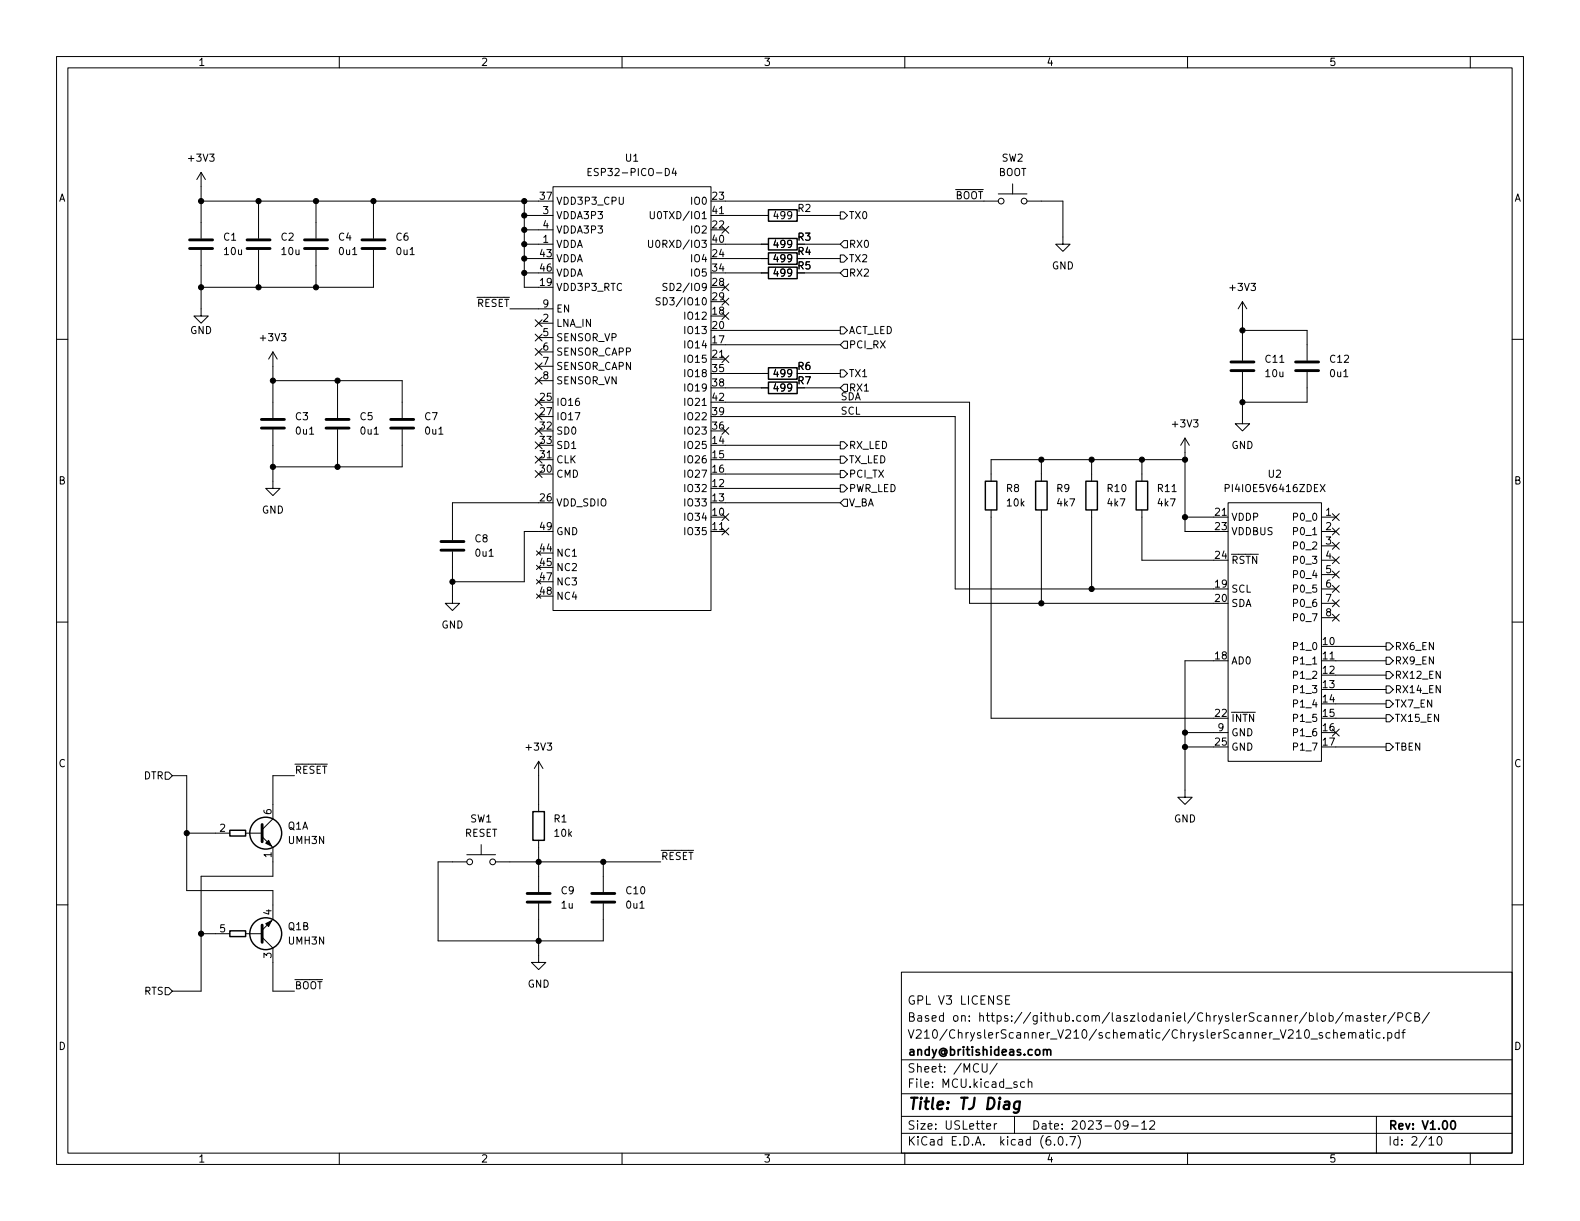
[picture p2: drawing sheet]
<svg xmlns="http://www.w3.org/2000/svg" width="279mm" height="216mm" viewBox="0 0 279 216" stroke-linecap="round" stroke-linejoin="round" font-family="sans-serif">
<g fill="none" stroke="#000" stroke-width=".18">
<path d="M10 10h259.4v195.9h-259.4zM12 12h255.4v191.9h-255.4zM60 10v2M110 10v2M160 10v2M210 10v2M260 10v2M35.6 30.5l-.8 1.3M35.6 30.5v11.7M35.6 30.5l.7 1.3M35.6 35.6h59.6M45.7 35.6v6.6"/>
<path d="M55.9 35.6v6.6M66 35.6v6.6M92.7 38.1h5.1M92.7 35.6v15.2h2.5M97.8 33h27.9v75h-27.9zM104 30.4h.4M104.6 29.8h-.6v1.3h.6M115 37.4v1l.2 .3 .4-.1 .1-.2v-1M119.2 29.7l-.3 .9h.8M119.5 30.2v.9M125.7 38.1h10.2M128.3 35.6h45.7"/>
<path d="M141 38.1h7.6M148.6 37.5h.6l.7 .6-.7 .6h-.6zM176.5 34.3h5.1M179.1 32.5v1.8M181.6 35.6h6.4v7.6h1.2l-1.2 1.3-1.3-1.3h1.3M10 60h2M35.6 44.2v11.7h1.2l-1.2 1.3-1.3-1.3h1.3M45.7 44.2v6.6M55.9 44.2v6.6M66 44.2v6.6h-30.4M90.2 54.6h7.6M92.7 43.2h5.1"/>
<path d="M92.7 40.6h5.1M92.7 48.3h2.5M92.7 45.7h2.5M94.6 59.1l1.3 1.2M94.6 56.5l1.3 1.3M95.2 57.2h2.6M95.2 59.7h2.6M95.9 59.1l-1.3 1.2M95.9 56.5l-1.3 1.3M114.7 42.5v1l.2 .3 .4-.1 .1-.2v-1M116.7 52.7l-.4-.1-.2 .2v.3l.5 .3 .1 .3-.2 .2h-.5M117.9 50.2l-.4-.1-.2 .1v.4l.5 .2 .1 .3-.2 .3-.5-.1"/>
<path d="M127.7 52.7l1.2 1.2M127.7 55.3l1.2 1.2M127.7 40l1.2 1.2M127.7 50.2l1.2 1.2M128.3 43.2h7.6M128.3 48.3h7.6M128.3 45.7h7.6M128.3 58.4h20.3M128.9 50.2l-1.2 1.2M128.9 52.7l-1.2 1.2M128.9 55.3l-1.2 1.2M128.9 40l-1.2 1.2"/>
<path d="M141 45.7h7.6M142.2 43.2h6.4M142.2 48.3h6.4M148.6 45.1h.6l.7 .6-.7 .7h-.6zM148.6 57.8h.6l.7 .6-.7 .7h-.6zM149.2 42.5h.7v1.3h-.7l-.6-.6zM149.2 47.6h.7v1.3h-.7l-.6-.6zM219.7 58.4h11.4v5.4M219.7 53.3l-.8 1.3M219.7 53.3v10.5M219.7 53.3l.8 1.3M267.4 60h2"/>
<path d="M48.3 75.9v10.5h1.2l-1.2 1.2-1.3-1.2h1.3M48.3 62.2v11.7M48.3 67.3h22.8v6.6M48.3 62.2l-.8 1.3M48.3 62.2l.7 1.3M59.7 67.3v6.6M59.7 75.9v6.7M71.1 75.9v6.7h-22.8M94.6 75.6l1.3 1.2M94.6 66.7l1.3 1.2M94.6 78.1l1.3 1.2M94.6 70.5l1.3 1.2"/>
<path d="M94.6 61.6l1.3 1.2M94.6 64.2l1.3 1.2M94.6 73.1l1.3 1.2M95.2 62.2h2.6M95.2 64.8h2.6M95.2 67.3h2.6M95.9 75.6l-1.3 1.2M95.9 66.7l-1.3 1.2M95.9 78.1l-1.3 1.2M95.9 70.5l-1.3 1.2M95.9 61.6l-1.3 1.2M95.9 64.2l-1.3 1.2"/>
<path d="M95.9 73.1l-1.3 1.2M125.7 63.5h2.6M127.7 62.9l1.2 1.2M127.7 75.6l1.2 1.2M128.3 68.6h7.6M128.3 73.7h40.6v30.4h45.7M128.3 71.1h43.1v35.6h43.2M128.3 66h7.6M128.3 61h20.3M128.3 78.7h20.3M128.9 62.9l-1.2 1.2M128.9 75.6l-1.2 1.2"/>
<path d="M141 68.6h7.6M142.2 66h6.4M148.6 78.1h.6l.7 .6-.7 .7h-.6zM148.6 65.4h.6l.7 .6-.7 .7h-.6zM149.2 60.3h.7v1.3h-.7l-.6-.6zM149.2 67.9h.7v1.3h-.7l-.6-.6zM209.5 77.5l-.7 1.2M209.5 77.5v16.5h5.1M209.5 77.5l.8 1.2M219.7 65.8v9.1h1.3l-1.3 1.3-1.3-1.3h1.3M231.1 65.8v5.3h-11.4M80 97.5v9.2h1.3l-1.3 1.3-1.3-1.3h1.3"/>
<path d="M94.6 83.2l1.3 1.2M94.6 80.7l1.3 1.2M94.9 97.4l.7 .8M94.9 99.9l.7 .8M95.2 94h-2.5v8.9h-12.7M95.2 81.3h2.6M95.2 88.9h-15.2v6.6M95.6 97.4l-.7 .8M95.6 99.9l-.7 .8M95.9 83.2l-1.3 1.2M95.9 80.7l-1.3 1.2M125.7 94h2.6"/>
<path d="M127.7 90.8l1.2 1.2M127.7 93.4l1.2 1.2M128.3 81.3h20.3M128.3 86.4h20.3M128.3 88.9h20.3M128.3 83.8h20.3M128.9 90.8l-1.2 1.2M128.9 93.4l-1.2 1.2M148.6 80.6h.6l.7 .7-.7 .6h-.6zM148.6 85.7h.6l.7 .7-.7 .6h-.6zM148.6 83.2h.6l.7 .6-.7 .7h-.6zM149.2 88.3h.7v1.2h-.7l-.6-.6z"/>
<path d="M175.3 90.2v36.8h39.3M184.1 81.3v3.8M184.1 90.2v16.5M193 81.3v3.8M193 90.2v13.9M201.9 81.3v3.8M201.9 90.2v8.9h12.7M209.5 81.3h-34.2v3.8M209.5 91.4h7.7M216.7 86.3h.6l.1-.2-.1-.3-.6-.1v1.2M217.2 88.9h16.5v45.7h-16.5zM233.5 85.7l.8 1.2"/>
<path d="M233.7 94h2.5M233.7 91.4h2.5M233.7 96.5h2.5M233.7 99.1h2.5M234.3 85.7l-.8 1.2M235.6 93.4l1.2 1.2M235.6 95.9l1.2 1.2M235.6 90.8l1.2 1.2M235.6 98.5l1.2 1.2M236.8 93.4l-1.2 1.2M236.8 95.9l-1.2 1.2M236.8 90.8l-1.2 1.2"/>
<path d="M236.8 98.5l-1.2 1.2M10 110h2M94.9 102.5l.7 .8M94.9 105l.7 .8M95.6 102.5l-.7 .8M95.6 105l-.7 .8M214.6 116.8h-5.1v24.2h1.3l-1.3 1.2-1.2-1.2h1.2M233.7 116.8h11.4M233.7 101.6h2.5M233.7 104.1h2.5M233.7 106.7h2.5M233.7 109.2h2.5"/>
<path d="M235.6 103.5l1.2 1.2M235.6 106.1l1.2 1.2M235.6 108.6l1.2 1.2M235.6 101l1.2 1.2M236.2 114.3h8.9M236.2 119.4h8.9M236.8 103.5l-1.2 1.2M236.8 106.1l-1.2 1.2M236.8 108.6l-1.2 1.2M236.8 101l-1.2 1.2M245.1 113.7h.6l.7 .6-.7 .6h-.6zM245.1 116.2h.6l.7 .6-.7 .7h-.6z"/>
<path d="M245.1 118.7h.6l.7 .7-.7 .6h-.6zM267.4 110h2M29.2 136.5h.6l.7 .7-.7 .6h-.6zM30.5 137.2h2.5v20.3h15.3v5.1l-1.9 1.9M52.1 137.2h-3.8v7.6l-1.9 1.9M95.2 134.6v8.9M95.2 134.6l-.7 1.3M95.2 134.6l.8 1.3M209.5 129.5h7.7M209.5 132.1h5.1M235.6 128.9l1.2 1.2M236.2 127h8.9"/>
<path d="M236.2 132.1h8.9M236.2 124.5h8.9M236.2 121.9h8.9M236.8 128.9l-1.2 1.2M245.1 126.4h.6l.7 .6-.7 .6h-.6zM245.1 121.3h.6l.7 .6-.7 .7h-.6zM245.1 123.8h.6l.7 .7-.7 .6h-.6zM245.1 131.4h.6l.7 .7-.7 .6h-.6zM10 160h2M33 147.3h7.6M43.4 147.3h3M46.4 148l1.9 1.9v5h-12.7v20.4h-5.1"/>
<path d="M82.5 152.4h-5v14h29.2v-6.6M82.5 151.1h5.1M85.1 149.4v1.7M87.6 152.4h29.2M95.2 159.8v10.4h1.3l-1.3 1.3-1.2-1.3h1.2M95.2 148.6v9.1M106.7 152.4v5.3M267.4 160h2M29.2 174.6h.6l.7 .7-.7 .6h-.6zM35.6 165.1h5M43.4 165.1h3M46.4 165.7l1.9 1.9v7.7h3.8"/>
<path d="M159.4 171.9h108v32h-108zM177.8 176.8h.5M178.5 176.1h-.7v1.5h.7M231.5 179.6h.5l.3 .3v.4l-.2 .2h-.6M232.9 179.1v1.3l.2 .2M233.8 179.6h.3l.3 .3v.4l-.3 .3-.3-.1-.2-.2v-.4zM235 179.6h.5l.3 .3v.4l-.2 .2h-.6M235 179.1v1.5M237.5 179l-1.3 1.9M238 179.7l.2-.1h.3l.1 1M238 179.6v1M238.6 179.8l.2-.2h.4l.1 1"/>
<path d="M240 179.6h.5l.1 1M240.6 179.9l-.5 .1a.29 .29 0 0 0-.2 .3 .29 .29 0 0 0 .2 .3l.5-.1M241.8 179.6h-.3l-.2 .2v.2l.5 .2v.3h-.5M242.3 179.6h.6M242.5 179.1v1.3l.4 .2M244.7 179.6v1M245.1 179.6h-.3l-.1 .3M246.7 179l-1.3 1.9M247.2 179.9l.7-.1 .1-.2v-.4l-.2-.1h-.6v1.5M249.5 179.2a.6 .6 0 0 0-.7 0 .6 .6 0 0 0-.2 .7 .56 .56 0 0 0 .3 .6 .56 .56 0 0 0 .6-.1M250.2 179.8l.6-.1 .2-.2-.2-.3-.6-.1v1.5h.6l.2-.3a.39 .39 0 0 0-.3-.5M252.8 179l-1.3 1.9"/>
<path d="M159.4 197.4h108M159.4 193.4h108M159.4 187.4h108M173.7 188.1v1.2l.3 .3 .4-.1 .1-.2v-1.2M174.5 199.2l.7-.2-.1-.3h-.4l-.2 .2v.7h.6M175.8 198.7v1M176.3 198.7h-.3l-.2 .3M176.3 188l-1.3 1.9M179.4 197.4v3M181.2 191.4l-.4-.1-.3 .3v.4l.1 .2h.6M181.8 191.4l.2-.1 .4 .1 .1 .9M181.8 190.8v1.5"/>
<path d="M199.5 198.8l-.3 .3h-.3l-.3-.3 .2-.6h.4l.2 .1a.99 .99 0 0 1-.4 1.4h-.2M200.1 199.1h1.2M201.9 198.6l.4-.4v1.5M201.9 199.7h.9M203.3 198.3l.6-.1 .2 .1 .1 .3-.9 1.1h.9M235.2 182.6h-.4l-.3 .3v.4l.1 .2h.6M235.8 182.7l.2-.1h.4l.1 1M235.8 182.1v1.5M237.1 183.1l.7-.2v-.3h-.5l-.2 .2 .1 .7h.6M238.5 182.7l.2-.1h.3l.1 1M238.5 182.6v1M239.1 182.8l.2-.2h.4l.1 1"/>
<path d="M240.5 182.6h.5l.1 1M241.1 182.9l-.5 .1a.29 .29 0 0 0-.2 .3 .29 .29 0 0 0 .2 .3l.5-.1M241.6 182.6h.6M241.8 182.1v1.3l.4 .2M242.7 182.1v.1M242.7 182.6v1M243.3 180.1l.7-.2v-.3h-.5l-.2 .2 .1 .7h.6M243.4 197.4v6.5M244 182.6h-.4l-.3 .3v.4l.2 .2h.5M244.7 183.4v.2M245.4 182.6h.4l.3 .3v.4l-.1 .2h-.6M245.4 182.6v1.5"/>
<path d="M247.4 182.6h-.4l-.3 .3v.4l.1 .2h.6M247.4 182.1v1.5M247.9 182.6h.6M248.5 182.1l-.4 .2v1.3M60 203.9v2M110 203.9v2M159.4 200.4h108M160 203.9v2M186.5 202.3v.2M187.3 201h.2a.81 .81 0 0 1 .6 .6 .81 .81 0 0 1-.3 .8l-.2 .1a.81 .81 0 0 1-.6-.6 .81 .81 0 0 1 .3-.9zM188.6 202.3v.2M189.2 201h1l-.7 1.5"/>
<path d="M190.6 200.8a1.72 1.72 0 0 1 0 2.2M210 203.9v2M252.7 201.4l.4-.4v1.5M252.7 202.5h.8M254.3 201h.2a.81 .81 0 0 1 .6 .6 .81 .81 0 0 1-.3 .8l-.2 .1a.81 .81 0 0 1-.6-.6 .81 .81 0 0 1 .3-.9zM260 203.9v2"/>
<circle cx="177" cy="35.6" r=".51"/>
<circle cx="181.1" cy="35.6" r=".51"/>
<circle cx="83.1" cy="152.4" r=".51"/>
<circle cx="87.1" cy="152.4" r=".51"/>
</g>
<path d="M184.5 185.7l.2-.1 .4 .1 .1 .9M185.2 185.8l.2-.2 .3 .1 .1 .9M256.7 198.2h.2a.81 .81 0 0 1 .6 .6 .81 .81 0 0 1-.3 .8l-.2 .1a.82 .82 0 0 1-.6-.6 .82 .82 0 0 1 .3-.9z" fill="none" stroke="#000" stroke-width=".3"/>
<path d="M180.4 194.9a.66 .66 0 0 0-1 .3l-.1 .5 .1 .3 .2 .1 .6-.1M180.4 194.8l-.2 1.6a.6 .6 0 0 1-.9 .3" fill="none" stroke="#000" stroke-width=".4"/>
<g fill="none" stroke="#000" stroke-width=".51">
<path d="M33.5 43.9h4.1M33.5 42.4h4.1M43.7 43.9h4.1M43.7 42.4h4.1M53.8 43.9h4.1M53.8 42.4h4.1M64 43.9h4.1M64 42.4h4.1M46.2 75.7h4.1M46.2 74.2h4.1M57.7 75.7h4M57.7 74.2h4"/>
<path d="M69.1 75.7h4.1M69.1 74.2h4.1M217.7 65.5h4M217.7 64h4M229.1 65.5h4.1M229.1 64h4.1M78 97.3h4M78 95.8h4M46.4 145.8v3M93.2 159.5h4.1M93.2 158h4.1M104.6 159.5h4.1"/>
<path d="M104.6 158h4.1M46.4 163.6v3"/>
</g>
<g fill="#000" stroke="#000" stroke-width=".18">
<path d="M47 149.1l.5-.5 .5 1zM47 163.3l1-.5-.5 1z"/>
<circle cx="35.6" cy="35.6" r=".46"/>
<circle cx="45.7" cy="35.6" r=".46"/>
<circle cx="55.9" cy="35.6" r=".46"/>
<circle cx="66" cy="35.6" r=".46"/>
<circle cx="92.7" cy="35.6" r=".46"/>
<circle cx="92.7" cy="38.1" r=".46"/>
<circle cx="35.6" cy="50.8" r=".46"/>
<circle cx="45.7" cy="50.8" r=".46"/>
<circle cx="55.9" cy="50.8" r=".46"/>
<circle cx="92.7" cy="45.7" r=".46"/>
<circle cx="92.7" cy="40.6" r=".46"/>
<circle cx="92.7" cy="43.2" r=".46"/>
<circle cx="92.7" cy="48.3" r=".46"/>
<circle cx="219.7" cy="58.4" r=".46"/>
<circle cx="48.3" cy="67.3" r=".46"/>
<circle cx="59.7" cy="67.3" r=".46"/>
<circle cx="219.7" cy="71.1" r=".46"/>
<circle cx="48.3" cy="82.6" r=".46"/>
<circle cx="59.7" cy="82.6" r=".46"/>
<circle cx="184.1" cy="81.3" r=".46"/>
<circle cx="193" cy="81.3" r=".46"/>
<circle cx="201.9" cy="81.3" r=".46"/>
<circle cx="209.5" cy="81.3" r=".46"/>
<circle cx="209.5" cy="91.4" r=".46"/>
<circle cx="80" cy="102.9" r=".46"/>
<circle cx="184.1" cy="106.7" r=".46"/>
<circle cx="193" cy="104.1" r=".46"/>
<circle cx="209.5" cy="129.5" r=".46"/>
<circle cx="209.5" cy="132.1" r=".46"/>
<circle cx="33" cy="147.3" r=".46"/>
<circle cx="95.2" cy="152.4" r=".46"/>
<circle cx="106.7" cy="152.4" r=".46"/>
<circle cx="35.6" cy="165.1" r=".46"/>
<circle cx="95.2" cy="166.4" r=".46"/>
</g>
<g fill="none" stroke="#000" stroke-width=".25">
<path d="M135.9 37.1h5.1v2h-5.1zM135.9 47.2h5.1v2.1h-5.1zM135.9 44.7h5.1v2h-5.1zM135.9 42.2h5.1v2h-5.1zM135.9 67.6h5.1v2h-5.1zM135.9 65h5.1v2.1h-5.1zM174.2 85.1h2.1v5.1h-2.1zM183.1 85.1h2.1v5.1h-2.1zM192 85.1h2.1v5.1h-2.1zM200.9 85.1h2v5.1h-2zM40.6 146.8h2.8v1h-2.8zM94.2 143.5h2.1v5.1h-2.1z"/>
<path d="M40.6 164.6h2.8v1h-2.8z"/>
<circle cx="47" cy="147.3" r="2.82"/>
<circle cx="47" cy="165.1" r="2.82"/>
</g>
<text font-size="2.8" x="160.4" y="196.2">Title: TJ Diag</text>
<g font-size="2.1">
<text x="160.4" y="177.6">GPL V3 LICENSE</text>
<text x="160.4" y="183.6">V210/ChryslerScanner_V210/schematic/ChryslerScanner_V210_schematic.pdf</text>
<text x="160.4" y="180.6">Based on: https://github.com/laszlodaniel/ChryslerScanner/blob/master/PCB/</text>
<text x="160.4" y="189.7">Sheet: /MCU/</text>
<text x="160.4" y="186.7">andy@britishideas.com</text>
<text x="160.4" y="192.4">File: MCU.kicad_sch</text>
<text x="160.4" y="202.5">KiCad E.D.A. kicad (6.0.7)</text>
<text x="160.4" y="199.7">Size: USLetter</text>
<text x="182.4" y="199.7">Date: 2023-09-12</text>
<text x="245.4" y="199.7">Rev: V1.00</text>
<text x="245.4" y="202.5">Id: 2/10</text>
</g>
<g font-size="1.8">
<text x="35" y="11.6">1</text>
<text x="85" y="11.6">2</text>
<text x="135" y="11.6">3</text>
<text x="185" y="11.6">4</text>
<text x="235" y="11.6">5</text>
<text x="33.5" y="28.6">+3V3</text>
<text x="110.6" y="28.6">U1</text>
<text x="177.2" y="28.6">SW2</text>
<text x="10.3" y="35.6">A</text>
<text x="95.5" y="35.3">37</text>
<text x="105.1" y="31.1">ESP32-PICO-D4</text>
<text x="126" y="35.3">23</text>
<text x="168.9" y="35.2">~{BOOT}</text>
<text x="176.5" y="31.1">BOOT</text>
<text x="267.7" y="35.6">A</text>
<text x="96" y="37.8">3</text>
<text x="96" y="40.4">4</text>
<text x="98.3" y="38.7">VDDA3P3</text>
<text x="98.3" y="36.2">VDD3P3_CPU</text>
<text x="98.3" y="41.3">VDDA3P3</text>
<text x="116.1" y="38.7">U0TXD/IO1</text>
<text x="122.4" y="41.3">IO2</text>
<text x="122.4" y="36.2">IO0</text>
<text x="126" y="40.4">22</text>
<text x="126" y="37.8">41</text>
<text x="137" y="38.7">499</text>
<text x="141.1" y="37.5">R2</text>
<text x="150.1" y="38.7">TX0</text>
<text x="39.6" y="42.5">C1</text>
<text x="39.7" y="45.1">10u</text>
<text x="49.7" y="42.5">C2</text>
<text x="49.9" y="45.1">10u</text>
<text x="59.9" y="42.5">C4</text>
<text x="60" y="45.1">0u1</text>
<text x="70" y="42.5">C6</text>
<text x="70.2" y="45.1">0u1</text>
<text x="95.5" y="45.5">43</text>
<text x="96" y="42.9">1</text>
<text x="98.3" y="43.8">VDDA</text>
<text x="98.3" y="46.4">VDDA</text>
<text x="115.9" y="43.8">U0RXD/IO3</text>
<text x="122.4" y="46.4">IO4</text>
<text x="126" y="45.5">24</text>
<text x="126" y="42.9">40</text>
<text x="137" y="46.4">499</text>
<text x="137" y="43.8">499</text>
<text x="141.1" y="47.6">R5</text>
<text x="141.1" y="45.1">R4</text>
<text x="141.1" y="42.5">R3</text>
<text x="150.1" y="46.4">TX2</text>
<text x="150.1" y="43.8">RX0</text>
<text x="186" y="47.6">GND</text>
<text x="95.5" y="50.5">19</text>
<text x="95.5" y="48">46</text>
<text x="98.3" y="51.4">VDD3P3_RTC</text>
<text x="98.3" y="48.9">VDDA</text>
<text x="117.5" y="54">SD3/IO10</text>
<text x="118.4" y="51.4">SD2/IO9</text>
<text x="122.4" y="48.9">IO5</text>
<text x="126" y="50.5">28</text>
<text x="126" y="53.1">29</text>
<text x="126" y="48">34</text>
<text x="137" y="48.9">499</text>
<text x="150.1" y="48.9">RX2</text>
<text x="217.6" y="51.4">+3V3</text>
<text x="33.6" y="59.1">GND</text>
<text x="82.9" y="54.3">~{RESET}</text>
<text x="96" y="56.9">2</text>
<text x="96" y="59.4">5</text>
<text x="96" y="54.4">9</text>
<text x="98.3" y="57.8">LNA_IN</text>
<text x="98.3" y="55.2">EN</text>
<text x="121.4" y="56.5">IO12</text>
<text x="121.4" y="59.1">IO13</text>
<text x="126" y="55.6">18</text>
<text x="126" y="58.2">20</text>
<text x="150.1" y="59.1">ACT_LED</text>
<text x="46.2" y="60.3">+3V3</text>
<text x="96" y="62">6</text>
<text x="96" y="64.5">7</text>
<text x="98.3" y="60.3">SENSOR_VP</text>
<text x="98.3" y="62.9">SENSOR_CAPP</text>
<text x="98.3" y="65.4">SENSOR_CAPN</text>
<text x="121.4" y="61.6">IO14</text>
<text x="121.4" y="64.1">IO15</text>
<text x="126" y="60.7">17</text>
<text x="126" y="63.2">21</text>
<text x="126" y="65.8">35</text>
<text x="141.1" y="65.4">R6</text>
<text x="150.1" y="61.6">PCI_RX</text>
<text x="223.8" y="64.1">C11</text>
<text x="235.3" y="64.1">C12</text>
<text x="95.5" y="70.9">25</text>
<text x="96" y="67.1">8</text>
<text x="98.3" y="71.8">IO16</text>
<text x="98.3" y="67.9">SENSOR_VN</text>
<text x="121.4" y="66.7">IO18</text>
<text x="121.4" y="69.2">IO19</text>
<text x="121.4" y="71.8">IO21</text>
<text x="126" y="68.3">38</text>
<text x="126" y="70.9">42</text>
<text x="137" y="69.2">499</text>
<text x="137" y="66.7">499</text>
<text x="141.1" y="67.9">R7</text>
<text x="148.6" y="70.8">SDA</text>
<text x="150.1" y="66.7">TX1</text>
<text x="150.1" y="69.2">RX1</text>
<text x="223.9" y="66.7">10u</text>
<text x="235.3" y="66.7">0u1</text>
<text x="52.3" y="74.3">C3</text>
<text x="52.4" y="76.8">0u1</text>
<text x="63.7" y="74.3">C5</text>
<text x="63.8" y="76.8">0u1</text>
<text x="75.1" y="74.3">C7</text>
<text x="75.3" y="76.8">0u1</text>
<text x="95.5" y="73.4">27</text>
<text x="95.5" y="75.9">32</text>
<text x="98.3" y="74.3">IO17</text>
<text x="98.3" y="76.8">SD0</text>
<text x="121.4" y="76.8">IO23</text>
<text x="121.4" y="74.3">IO22</text>
<text x="126" y="75.9">36</text>
<text x="126" y="73.4">39</text>
<text x="148.6" y="73.3">SCL</text>
<text x="207.5" y="75.6">+3V3</text>
<text x="95.5" y="83.6">30</text>
<text x="95.5" y="81">31</text>
<text x="95.5" y="78.5">33</text>
<text x="98.3" y="81.9">CLK</text>
<text x="98.3" y="79.4">SD1</text>
<text x="121.4" y="79.4">IO25</text>
<text x="121.4" y="81.9">IO26</text>
<text x="126" y="78.5">14</text>
<text x="126" y="81">15</text>
<text x="126" y="83.6">16</text>
<text x="150.1" y="81.9">TX_LED</text>
<text x="150.1" y="79.4">RX_LED</text>
<text x="217.7" y="79.4">GND</text>
<text x="10.3" y="85.7">B</text>
<text x="95.5" y="88.6">26</text>
<text x="98.3" y="89.5">VDD_SDIO</text>
<text x="98.3" y="84.5">CMD</text>
<text x="121.4" y="87">IO32</text>
<text x="121.4" y="89.5">IO33</text>
<text x="121.4" y="84.5">IO27</text>
<text x="126" y="86.1">12</text>
<text x="126" y="88.6">13</text>
<text x="150.1" y="87">PWR_LED</text>
<text x="150.1" y="84.5">PCI_TX</text>
<text x="150.1" y="89.5">V_BA</text>
<text x="178" y="87">R8</text>
<text x="178.1" y="89.5">10k</text>
<text x="186.9" y="87">R9</text>
<text x="187" y="89.5">4k7</text>
<text x="195.9" y="87">R10</text>
<text x="195.9" y="89.5">4k7</text>
<text x="204.8" y="87">R11</text>
<text x="204.8" y="89.5">4k7</text>
<text x="217.2" y="87">PI4IOE5V6416ZDEX</text>
<text x="224.3" y="84.5">U2</text>
<text x="267.7" y="85.7">B</text>
<text x="46.3" y="90.8">GND</text>
<text x="84" y="95.9">C8</text>
<text x="95.5" y="93.7">49</text>
<text x="98.3" y="94.6">GND</text>
<text x="121.4" y="92.1">IO34</text>
<text x="121.4" y="94.6">IO35</text>
<text x="126" y="91.2">10</text>
<text x="126" y="93.7">11</text>
<text x="214.9" y="91.2">21</text>
<text x="214.9" y="93.7">23</text>
<text x="217.7" y="92.1">VDDP</text>
<text x="217.7" y="94.6">VDDBUS</text>
<text x="229" y="92.1">P0_0</text>
<text x="229" y="94.6">P0_1</text>
<text x="234.5" y="91.2">1</text>
<text x="234.5" y="93.7">2</text>
<text x="84.2" y="98.4">0u1</text>
<text x="95.5" y="97.5">44</text>
<text x="95.5" y="100.1">45</text>
<text x="98.3" y="98.4">NC1</text>
<text x="98.3" y="101">NC2</text>
<text x="214.9" y="98.8">24</text>
<text x="217.7" y="99.7">~{RSTN}</text>
<text x="229" y="97.2">P0_2</text>
<text x="229" y="99.7">P0_3</text>
<text x="234.5" y="96.3">3</text>
<text x="234.5" y="98.8">4</text>
<text x="234.5" y="101.3">5</text>
<text x="95.5" y="102.6">47</text>
<text x="95.5" y="105.2">48</text>
<text x="98.3" y="103.5">NC3</text>
<text x="98.3" y="106">NC4</text>
<text x="214.9" y="103.9">19</text>
<text x="214.9" y="106.4">20</text>
<text x="217.7" y="104.8">SCL</text>
<text x="217.7" y="107.3">SDA</text>
<text x="229" y="102.2">P0_4</text>
<text x="229" y="104.8">P0_5</text>
<text x="229" y="107.3">P0_6</text>
<text x="234.5" y="103.9">6</text>
<text x="234.5" y="106.4">7</text>
<text x="78" y="111.1">GND</text>
<text x="229" y="109.9">P0_7</text>
<text x="234.5" y="109">8</text>
<text x="214.9" y="116.6">18</text>
<text x="217.7" y="117.5">AD0</text>
<text x="229" y="114.9">P1_0</text>
<text x="229" y="117.5">P1_1</text>
<text x="234" y="114">10</text>
<text x="234" y="116.6">11</text>
<text x="234" y="119.1">12</text>
<text x="246.6" y="114.9">RX6_EN</text>
<text x="246.6" y="117.5">RX9_EN</text>
<text x="229" y="120">P1_2</text>
<text x="229" y="122.6">P1_3</text>
<text x="229" y="125.1">P1_4</text>
<text x="234" y="121.7">13</text>
<text x="234" y="124.2">14</text>
<text x="246.6" y="122.6">RX14_EN</text>
<text x="246.6" y="125.1">TX7_EN</text>
<text x="246.6" y="120">RX12_EN</text>
<text x="214.9" y="126.7">22</text>
<text x="214.9" y="131.8">25</text>
<text x="215.4" y="129.3">9</text>
<text x="217.7" y="127.6">~{INTN}</text>
<text x="217.7" y="130.2">GND</text>
<text x="229" y="127.6">P1_5</text>
<text x="229" y="130.2">P1_6</text>
<text x="234" y="126.7">15</text>
<text x="234" y="129.3">16</text>
<text x="234" y="131.8">17</text>
<text x="246.6" y="127.6">TX15_EN</text>
<text x="10.3" y="135.6">C</text>
<text x="25.4" y="137.8">DTR</text>
<text x="52.1" y="136.8">~{RESET}</text>
<text x="93.2" y="132.7">+3V3</text>
<text x="217.7" y="132.7">GND</text>
<text x="229" y="132.7">P1_7</text>
<text x="246.6" y="132.7">TBEN</text>
<text x="267.7" y="135.6">C</text>
<text x="38.9" y="147.1">2</text>
<text x="48" y="144" transform="rotate(-90 48 144)">6</text>
<text x="50.9" y="146.7">Q1A</text>
<text x="51.1" y="149.2">UMH3N</text>
<text x="82.1" y="148">RESET</text>
<text x="83.2" y="145.4">SW1</text>
<text x="98" y="145.4">R1</text>
<text x="98.1" y="148">10k</text>
<text x="207.6" y="145.4">GND</text>
<text x="48" y="151.6" transform="rotate(-90 48 151.6)">1</text>
<text x="116.8" y="152.1">~{RESET}</text>
<text x="48" y="161.8" transform="rotate(-90 48 161.8)">4</text>
<text x="99.2" y="158.1">C9</text>
<text x="99.3" y="160.7">1u</text>
<text x="110.8" y="158.1">C10</text>
<text x="110.8" y="160.7">0u1</text>
<text x="38.9" y="164.8">5</text>
<text x="51" y="164.5">Q1B</text>
<text x="51.1" y="167">UMH3N</text>
<text x="48" y="169.4" transform="rotate(-90 48 169.4)">3</text>
<text x="25.5" y="175.9">RTS</text>
<text x="52.1" y="174.9">~{BOOT}</text>
<text x="93.3" y="174.6">GND</text>
<text x="10.3" y="185.7">D</text>
<text x="267.7" y="185.7">D</text>
<text x="35" y="205.6">1</text>
<text x="85" y="205.6">2</text>
<text x="135" y="205.6">3</text>
<text x="185" y="205.6">4</text>
<text x="235" y="205.6">5</text>
</g>
</svg>
